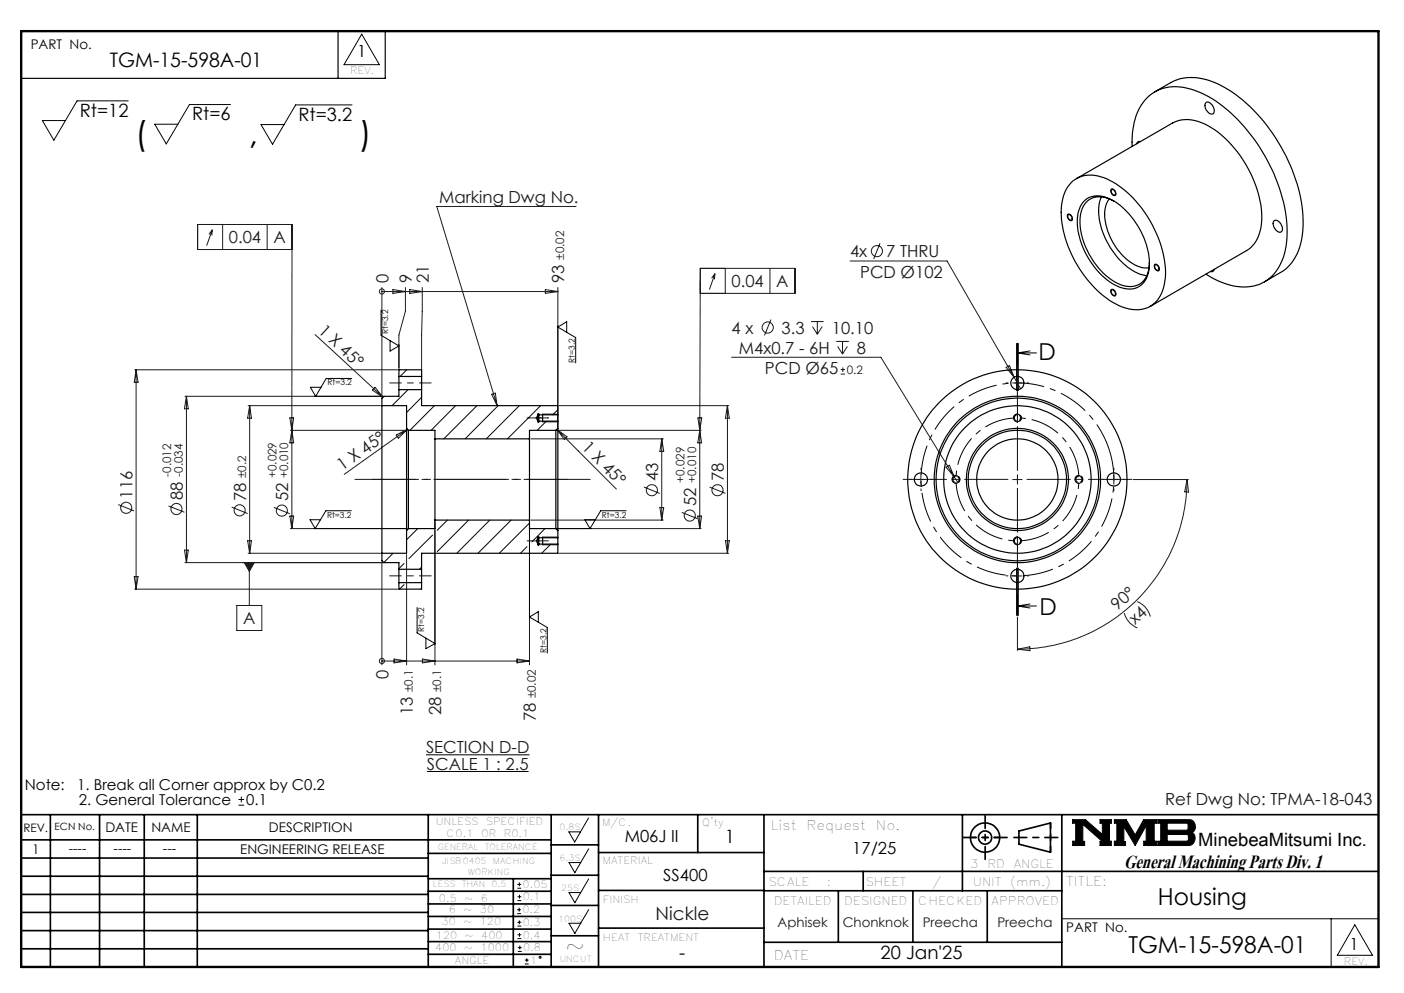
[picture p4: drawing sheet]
<svg xmlns="http://www.w3.org/2000/svg" width="297mm" height="210mm" viewBox="0 0 297 210" stroke-linecap="round" stroke-linejoin="round" font-family="sans-serif">
<g fill="none" stroke="#000" stroke-width=".21">
<path d="M76.5 7.2l3.8 6.5h-7.5zM27.1 21.3h-10.8l-4.9 8.4-2.4-4.2h4.9M48.8 22.1h-8.7l-4.9 8.3-2.5-4.1h4.9M74.5 22.2h-12l-4.9 8.3-2.4-4.2h4.9M235.1 40a.87 .87 0 0 1 .8 .4 .87 .87 0 0 1-.1 1 1 1 0 0 1-.7-1.4zM225.8 45.4a.8 .8 0 0 1 .9 .3 .8 .8 0 0 1-.1 1 1.07 1.07 0 0 1-.8-1.3zM244.2 55.9a.85 .85 0 0 1 .9 .4 .85 .85 0 0 1-.1 1 1 1 0 0 1-.8-1.4zM80.6 65.5v5.4l3.8 2.3-1.9 1.1v-2.3M84.4 72.8v5.1M118 68.9v21.4M119.9 70.3v-2.3l-1.9 1.2 3.8 2.2v5.4M215.1 72.6v10"/>
<path d="M215.2 74.6h4.1M215.2 74.6l2.7 .5M215.2 72.6v10M215.4 72.6v10M217.9 74.2l-2.7 .4M235 61.3a.84 .84 0 0 1 .9 .3 .84 .84 0 0 1 0 1 1 1 0 0 1-.9-1.3zM66.5 83.8h14.4M74.4 80h-5.4l-2.2 3.8-1.1-1.9h2.2M114.8 89.2h3.2M114.8 87.6h3.2M214.5 88.6a.79 .79 0 0 1 .7-1 .79 .79 0 0 1 .8 .9 .79 .79 0 0 1-1 .7M66.4 111.8h19.7"/>
<path d="M74.3 108h-5.4l-2.2 3.8-1.1-1.9h2.2M92 110.3v26.1M112 110.3v20.5M114.8 115.2h3.2M114.8 113.6h3.2M117.9 111.8h7.2M132.4 108h-5.3l-2.3 3.8-1.1-1.9h2.2M201.4 101.6a.8 .8 0 0 1 .7-1 .8 .8 0 0 1 .9 .9 .8 .8 0 0 1-1 .7M214.5 114.6a.79 .79 0 0 1 .7-1 .79 .79 0 0 1 .8 .9 .79 .79 0 0 1-1 .7M227.4 101.6a.8 .8 0 0 1 .7-1 .8 .8 0 0 1 .9 .9 .8 .8 0 0 1-1 .7M88.2 128.5v5.3l3.8 2.3-1.9 1.1v-2.2M113.9 131.6v-2.2l-1.9 1.1 3.8 2.2v5.4"/>
<path d="M215.1 120.2v9.9M215.2 128.2h4.1M215.2 128.2l2.7 .4M215.2 120.2v9.9M215.4 120.2v9.9zM217.9 127.7l-2.7 .5M90.1 159.6h21.9M50.4 170.3h1.2M50.4 169.1h1.2M51 168.5v1.2M90.3 163.2h21.5M120.3 175.9h2.5l-1.2 2.2z"/>
<path d="M124.5 173l-1.7 2.9M124.5 179.5l-1.7 2.9M226.9 173.3h2.7l3.6 3.2v-2.4h-.5v-.8h2.4v.8h-.4v3.8h.4v.9h-2.4v-.9h.5l-4.1-3.6v3.6h.3v.9h-2.5v-.9h.6v-3.8h-.6zM235.7 173.3h2.5l1.9 3.3 1.8-3.3h2.8v.8h-.5v3.8h.5v.9h-2.8v-.9h.6v-3.3l-2.4 4.2-2.4-4v3.2h.4v.8h-2.4v-.9h.6v-3.8h-.6zM244.9 173.3h6.6a1.47 1.47 0 0 1 1.3 1.2 1.47 1.47 0 0 1-.7 1.6 1.48 1.48 0 0 1 .7 1.6 1.48 1.48 0 0 1-1.4 1.1h-6.5v-.9h.6v-3.8h-.6zM246.9 174.1h4.1l.3 .2v1l-.3 .3h-4.1zM246.9 176.5h4.2l.3 .3v.8l-.4 .3h-4.1zM109.4 193.2h.8M109.4 192.4h.8M109.4 187.8h.8M109.4 187h.8M109.5 198.5h.8"/>
<path d="M109.5 197.7h.8M109.5 195.9h.8M109.5 195h.8M109.5 190.5h.8M109.5 189.6h.8M109.8 192v.8M109.9 194.7v.8M109.9 186.6v.8M109.9 189.2v.8M109.9 197.3v.8M110 200v.8M120.4 182.4h2.4l-1.2 2.2z"/>
<path d="M120.4 188.8h2.4l-1.2 2.1zM120.4 195.3h2.4l-1.2 2.1zM124.5 185.9l-1.7 2.9M124.5 192.4l-1.7 2.9M224.6 194.3h67M281.6 194.3v10.2M286.6 195.6l3.7 6.4h-7.4zM109.5 201.2h.8M109.5 200.4h.8M111 203.9h.8M111 203.1h.8M111.4 202.7v.8"/>
<circle cx="114.3" cy="202.5" r=".2"/>
</g>
<g fill="none" stroke="#000" stroke-width=".35">
<path d="M4.5 172.3h287.1M4.5 177.6h112.1M10.7 172.3v32.2M21.1 172.3v32.2M30.5 172.3v32.2M41.7 172.3v32.2M90.6 172.3v32.2M116.6 172.3v32.2M116.6 178.7h10M126.6 172.3v32.2M147.6 172.3v8M161.6 172.3v32.2"/>
<path d="M203.6 172.3v16.1M215.5 175.7l6.7-1.6v6.1l-6.7-1.7zM224.6 172.3v32.2M4.5 185.3h86.1M4.5 181.5h86.1M4.5 189.2h86.1M4.5 193h86.1M4.5 196.8h86.1M90.6 199.1h26M90.6 193.8h26M90.6 188.5h26M90.6 191.2h26"/>
<path d="M90.6 180.5h26M90.6 185.8h26M90.6 196.5h26M108.6 185.8v18.5M116.6 185.1h10M116.6 191.5h10M116.6 197.9h10M126.6 196.3h35M126.6 188.3h35M126.6 180.3h35M161.6 184.3h130M161.6 199.3h63"/>
<path d="M161.6 188.4h63M177.3 188.4v10.9M182.6 184.3v4.1M193.1 188.4v10.9M208.8 188.4v10.9M4.5 200.7h86.1M90.6 201.8h26"/>
<circle cx="208.4" cy="177.1" r="3.1"/>
<circle cx="208.4" cy="177.1" r="1.4"/>
</g>
<path d="M4.5 6.6h287.1" fill="none" stroke="#000" stroke-width=".21" stroke-dasharray="6.3 1.3 1.3 1.3" stroke-dashoffset="1.9"/>
<path d="M71.5 6.6v10M81.5 6.6v10h-77M114.8 87.6v1.6M114.8 113.6v1.6" fill="none" stroke="#000" stroke-width=".25"/>
<path d="M205.3 177.1h6.2M222.2 174v6.2" fill="none" stroke="#000" stroke-width=".35" stroke-dasharray="15.2 1.3 1.3 1.3" stroke-dashoffset="14.1"/>
<path d="M203.8 177.1h9.2M208.4 172.5v9.2M214.5 177.1h9.3" fill="none" stroke="#000" stroke-width=".35" stroke-dasharray="15.2 1.3 1.3 1.3" stroke-dashoffset="12.5"/>
<path d="M4.5 6.6h287.1v197.9h-287.1z" fill="none" stroke="#000" stroke-width=".5"/>
<path d="M226.9 173.3v.8h.6v3.8h-.6v.9h2.5v-.9h-.3v-3.6l4.1 3.6h-.5v.9h2.4v-.9h-.4v-3.8h.4v-.8h-2.4v.8h.5v2.4l-3.6-3.2zM235.7 173.3v.8h.6v3.8h-.6v.9h2.4v-.8h-.4v-3.2l2.4 4 2.4-4.2v3.3h-.6v.9h2.8v-.9h-.5v-3.8h.5v-.8h-2.8l-1.8 3.3-1.9-3.3zM246.9 176.5h4.2l.3 .2v1l-.3 .2h-4.2zM244.9 173.3v.8h.6v3.8h-.6v.9h6.9l.7-.5 .3-.9-.1-.7-.6-.6a1.48 1.48 0 0 0 .7-1.6 1.48 1.48 0 0 0-1.3-1.2zM246.9 174.1h4.1l.3 .2v1.1l-.2 .2h-4.2z" fill-rule="evenodd" fill="#000"/>
<g fill="none" stroke="#191924" stroke-width=".21">
<path d="M44.9 48.6l-.7 1M44.9 48.6l-.1 1.2M44.9 48.6l-1.2 3.4M47.1 47.5v5.3M56.5 47.5v5.3M61.8 52.8h-20v-5.3h20l-.1 43.5M121.8 43.7h-29.4l12.8 42.1M148.1 56.8h20v5.2h-20zM148.1 59.4l-.1 52.4M151.2 57.9l-.7 .9M151.2 57.9l-.1 1.2M151.2 57.9l-1.1 3.3"/>
<path d="M153.4 56.8v5.2M162.9 56.8v5.2M179.8 55.2h20.5l14.2 24.6M186.2 51.4l-1.4 3.4M28.5 78.2h55.6M28.8 78.2v46.4M28.8 78.2l.4 2.6h-.8zM66.6 70.8l14.4 13.2M80.8 61.7h.1M80.8 60.8v23.1M80.8 61.7h37.2M83.1 61.2l2.7 .5-2.7 .3z"/>
<path d="M85.8 60.8v5l-1.4 5v7.1M86.7 61.2l2.6 .5-2.6 .3zM89.3 60.8l-.1 21.3M115.4 61.2l2.6 .5-2.6 .3zM118 60.8v24.7M154.8 75.6h31.5l15.6 25.3M163.1 67.6l-1.4 3.3M171.6 68h2.6M171.9 69.1l1 1.6M172.9 68v2.7M173.9 69.1l-1 1.6M176.9 72.2h2.7"/>
<path d="M177.2 73.3l1 1.6M177.8 79.1h1M177.8 78.2h1M178.2 72.2v2.7M178.3 77.7v1M179.2 73.3l-1 1.6M212.8 77.7l.7-.4 1 2.5zM214.5 79.8l1.4 2.4M39.1 83.8h41.8M39.4 83.8v35.2M39.4 83.8l.4 2.7h-.8zM52.5 85.8h28"/>
<path d="M52.8 85.8v31.2M52.8 85.8l.4 2.6h-.8zM61.3 88.4h.8l-.4 2.6zM61.4 91h24.7M61.7 91l.4 2.7h-.8zM61.7 91v20.8M79.3 81.9l1.7 2.1-2.2-1.5zM83.8 92l2.4-1.2-1.9 1.9zM86.2 90.8l-13.4 9.5M104 83.4l.8-.3 .4 2.7zM112.3 92.8h28M117.8 90.8l2.1 1.6-.5 .5z"/>
<path d="M117.8 90.8l12.6 12.6M117.9 91h30.4M118.3 85.8h35.9M140 92.8v17.2M140 92.8l.4 2.7h-.8zM147.6 88.4l.8 5.3h-.8l.8-5.3zM153.9 85.8l.4 2.6h-.8zM153.9 85.8v31.2M200.1 98.8l.7-.4 1.1 2.5zM214.2 81h2M215.2 80v2M25 106.7l3.4 1.3"/>
<path d="M35.6 107l3.4 1.3M39 116.3h.8l-.4 2.7zM49 107.2l3.4 1.4M51.7 119h2.1l-1.1 1.9zM52.4 114.4h.8l-.4 2.6zM52.5 117h28M52.7 119v9M57.9 107.3l3.4 1.3M61.3 109.1h.8l-.4 2.7zM61.4 111.8h24.7M80.8 118.9v21.7M81.2 119h-42.1"/>
<path d="M86 117.3v23.3M92 112.1v28.5M112 112.1v28.5M112.3 110h28M117.9 111.8h30.4M118.3 117h35.9M136.2 103l3.4 1.3M139.6 107.3h.8l-.4 2.7zM144.2 108.4l3.4 1.3M147.6 109.1h.8l-.4 2.7zM150.1 103l3.4 1.3M153.5 114.4h.8l-.4 2.6z"/>
<path d="M193.8 101.4h2M194.8 100.4v2M201.9 100.9l.7 1M214.2 101.4h2M215.2 100.4v2M234.6 101.4h2M235.6 100.4v2M239.7 101.4h11.7M251.1 101.4l.3 2.7-.8-.1zM251.1 101.4a35.9 35.9 0 0 1-35.9 35.9M28.4 121.9h.8l-.4 2.7zM28.5 124.6h55.6"/>
<path d="M50.1 128h5.3v5.3h-5.3zM80.8 139.8h.1M80.8 139.8h31.2M83.4 139.4l2.6 .4-2.6 .4zM89.4 139.4l2.6 .4-2.6 .4zM109.4 139.4l2.6 .4-2.6 .4zM214.2 121.8h2M215.2 120.8v2M215.2 130.5v7.1M215.2 137.3l2.6-.5 .1 .8zM237.8 129.6l.1 .4a4.6 4.6 0 0 0 2.7 2.8M240.6 127.2a4.7 4.7 0 0 1 2.7 3.2"/>
<circle cx="185.5" cy="53.1" r="1.18"/>
<circle cx="80.8" cy="61.6" r=".55"/>
<circle cx="162.4" cy="69.3" r="1.17"/>
<circle cx="26.7" cy="107.4" r="1.18"/>
<circle cx="37.3" cy="107.6" r="1.18"/>
<circle cx="50.7" cy="107.9" r="1.18"/>
<circle cx="59.6" cy="108" r="1.18"/>
<circle cx="137.9" cy="103.7" r="1.18"/>
<circle cx="145.9" cy="109" r="1.18"/>
<circle cx="151.8" cy="103.7" r="1.18"/>
<circle cx="80.8" cy="139.8" r=".55"/>
</g>
<path d="M227.7 97.6a13 13 0 0 0-21.7-5.3 13 13 0 0 0 5.7 21.6 13 13 0 0 0 16.2-15.3l-.2-1" fill="none" stroke="#000" stroke-width=".21" stroke-dasharray="6.3 1.3 1.3 1.3" stroke-dashoffset="3" stroke-linecap="butt"/>
<path d="M234.7 95.4a20.4 20.4 0 0 0-34.1-8.2 20.4 20.4 0 0 0 9.2 33.8 20.4 20.4 0 0 0 25.3-24.3l-.4-1.3" fill="none" stroke="#000" stroke-width=".21" stroke-dasharray="6.3 1.3 1.3 1.3" stroke-linecap="butt"/>
<path d="M215.2 72.6v57.5" fill="none" stroke="#000" stroke-width=".21" stroke-dasharray="6.3 1.3 1.3 1.3" stroke-dashoffset="-.2"/>
<path d="M124.9 101.4h-49.8" fill="none" stroke="#191924" stroke-width=".21" stroke-dasharray="15.2 1.3 1.3 1.3" stroke-dashoffset="1.8"/>
<path d="M116 88.4h-4.1" fill="none" stroke="#191924" stroke-width=".21" stroke-dasharray="15.2 1.3 1.3 1.3" stroke-dashoffset="15.1"/>
<path d="M120 101.4h-41.2" fill="none" stroke="#191924" stroke-width=".21" stroke-dasharray="15.2 1.3 1.3 1.3" stroke-dashoffset="6.1"/>
<path d="M91.2 81h-8.8M91.2 121.8h-8.8" fill="none" stroke="#191924" stroke-width=".21" stroke-dasharray="15.2 1.3 1.3 1.3" stroke-dashoffset="12.7"/>
<g fill="none" stroke="#191924" stroke-width=".21" stroke-dasharray="15.2 1.3 1.3 1.3">
<path d="M215.2 79v-.4M113.9 88.4h2.1M113.9 88.4h-2.4M194.8 99.4v-.4M213.2 81h-.4M215.2 83v.4M217.2 81h.4M235.6 99.4v-.4M113.9 114.4h2.1M113.9 114.4h-2.4M192.8 101.4h-.4M194.8 103.4v.4"/>
<path d="M196.8 101.4h.4M215.2 119.8v-.4M233.6 101.4h-.4M235.6 103.4v.4M237.6 101.4h.4M213.2 121.8h-.4M215.2 123.8v.4M217.2 121.8h.4"/>
</g>
<path d="M215.2 99.4v-22.2M213.2 101.4h-22.2M215.2 103.4v22.2M217.2 101.4h22.2" fill="none" stroke="#191924" stroke-width=".21" stroke-dasharray="15.2 1.3 1.3 1.3" stroke-dashoffset="6"/>
<path d="M51.7 119h2.1l-1.1 1.9z" fill="#191924"/>
<g fill="none" stroke="#000" stroke-width=".25">
<path d="M244.3 19.4l3.4-1.9a11.1 11.1 0 0 1 10.6 .6 34.1 34.1 0 0 1 14.2 15.8 27.6 27.6 0 0 1 2.6 17.7 9.3 9.3 0 0 1-4.2 6l-3.4 2M226.6 38.6a6.2 6.2 0 0 1 6.9-1 22 22 0 0 1 11.4 12.5 17.7 17.7 0 0 1 1.3 10.6 5.8 5.8 0 0 1-7.7 4.6 18.6 18.6 0 0 1-10.1-8.5 21.4 21.4 0 0 1-3.8-14 7.4 7.4 0 0 1 2-4.2zM227.7 37.8l20.4-11.8a7.7 7.7 0 0 1 7.6 .7 24.3 24.3 0 0 1 11.2 19.5 7.5 7.5 0 0 1-3.2 6.8l-20.4 11.8M239.5 31a13.8 13.8 0 0 1 3-10.1 9.1 9.1 0 0 1 10.1-1.8 28.8 28.8 0 0 1 13.2 11.1 34.3 34.3 0 0 1 6.4 20.1 11.3 11.3 0 0 1-4.7 9.3 10.4 10.4 0 0 1-9.5-.1l-2.9-1.5M241.2 29.9l-.4 .1-.3 .4M255.1 21.8a1.22 1.22 0 0 1 1.6 .9 .86 .86 0 0 1-.4 1.4 1.78 1.78 0 0 1-1.2-2.3zM225.9 45.5a.7 .7 0 0 1 .7 .3 .7 .7 0 0 1 0 .8 .83 .83 0 0 1-.7-1.1zM229 42.9a4.7 4.7 0 0 1 6.2-.6 16.5 16.5 0 0 1 7.9 14 4.7 4.7 0 0 1-3.3 4.8 7.5 7.5 0 0 1-6.1-2.3 16.4 16.4 0 0 1-5.7-13.1l.4-1.6zM233 41.7a10.4 10.4 0 0 0 .5 8.1 14.7 14.7 0 0 0 7.7 8.2l1.4 .3M234.7 42.1a6.5 6.5 0 0 0-.6 6.1 12.5 12.5 0 0 0 7 8.2l.8 .2h1.2M235.1 40.1a.65 .65 0 0 1 .8 .4 .65 .65 0 0 1-.2 .8 .87 .87 0 0 1-.6-1.2zM235.7 42.5a4.8 4.8 0 0 0-5.7 0 6.6 6.6 0 0 0-1.4 5.9 15.7 15.7 0 0 0 8.4 11.8 4.1 4.1 0 0 0 6.1-3.7v-1"/>
<path d="M244.3 56a.73 .73 0 0 1 .7 .4 .73 .73 0 0 1 0 .8 .85 .85 0 0 1-.7-1.2zM256.9 57l-.3 .4h-.5M269.6 46.6a1.66 1.66 0 0 1 1.5 2.4 1.07 1.07 0 0 1-1.5-.7 1.26 1.26 0 0 1 0-1.7zM84.4 79.6v2.8M84.4 79.6v-1.4h4.8v1.4M84.4 79.6h4.8M89.2 79.6v2.8M235.2 61.3a.76 .76 0 0 1 .6 1.2 .76 .76 0 0 1-.6-1.2zM80.8 85.8v31.2M80.8 85.8h5.2v4.8M84.4 82.4v1.4h-3.2l-.4 .4v1.6M84.4 82.4h4.8"/>
<path d="M86 90.6v21.6M86 90.6l.4 .4M86.4 91v20.8M86.4 91h5.6v1.8M89.2 82.4v3.4h28.8v1.9M92 92.8v17.2M92 92.8h20M112 92.8v17.2M113.8 87.6v1.6M113.8 87.6h.2v.1M113.8 87.6l-.3 .8 .3 .8M114 87.7v1.4"/>
<path d="M114 87.7h4M114 89.1v.1h-.2M114 89.1h4M117.6 91v20.8M117.6 91h-5.6v1.8M118 90.6v21.6M118 87.7v1.4M118 89.1v1.5M118 90.6l-.4 .4M80.8 117v1.6l.4 .4h3.2v1.4M86 112.2v4.8h-5.2M86.4 111.8l-.4 .4"/>
<path d="M92 110v1.8h-5.6M92 110h20M112 110v1.8h5.6M113.8 113.6v1.6M113.8 113.6h.2v.1M113.8 113.6l-.3 .8 .3 .8M114 113.7v1.4M114 115.1v.1h-.2M114 113.7h4M114 115.1h4M117.6 111.8l.4 .4M118 113.7v1.4"/>
<path d="M118 115.1v1.9h-28.8v3.4M118 112.2v1.5M84.4 120.4v2.8M84.4 123.2v1.4h4.8v-1.4M84.4 120.4h4.8M84.4 123.2h4.8M89.2 120.4v2.8"/>
<circle cx="215.2" cy="81" r="1.4"/>
<circle cx="194.8" cy="101.4" r="1.4"/>
<circle cx="215.2" cy="101.4" r="10.4"/>
<circle cx="215.2" cy="101.4" r="8.6"/>
<circle cx="215.2" cy="101.4" r="17.6"/>
<circle cx="215.2" cy="101.4" r="10.8"/>
<circle cx="215.2" cy="101.4" r="15.6"/>
<circle cx="215.2" cy="101.4" r="17.2"/>
<circle cx="215.2" cy="101.4" r="23.2"/>
<circle cx="235.6" cy="101.4" r="1.4"/>
<circle cx="215.2" cy="121.8" r="1.39"/>
</g>
<path d="M214.4 88.4a.84 .84 0 0 1 1.2-.8 .84 .84 0 0 1 .2 1.4 .84 .84 0 0 1-1.4-.4v-.2M201.4 101.4a.84 .84 0 0 1 1.2-.8 .84 .84 0 0 1 .2 1.4 .84 .84 0 0 1-1.4-.4v-.2M214.4 114.4a.84 .84 0 0 1 1.2-.8 .84 .84 0 0 1 .2 1.4 .84 .84 0 0 1-1.4-.4v-.2M227.4 101.4a.84 .84 0 0 1 1.2-.8 .84 .84 0 0 1 .2 1.4 .84 .84 0 0 1-1.4-.4v-.2" fill="none" stroke="#000" stroke-width=".21" stroke-dasharray="1.3 .6" stroke-dashoffset="-.1"/>
<path d="M214.6 88.4a.66 .66 0 0 1 .9-.6 .66 .66 0 0 1 .2 1.1 .66 .66 0 0 1-1.1-.3v-.2M201.6 101.4a.66 .66 0 0 1 .9-.6 .66 .66 0 0 1 .2 1.1 .66 .66 0 0 1-1.1-.3v-.2M214.6 114.4a.66 .66 0 0 1 .9-.6 .66 .66 0 0 1 .2 1.1 .66 .66 0 0 1-1.1-.3v-.2M227.6 101.4a.66 .66 0 0 1 .9-.6 .66 .66 0 0 1 .2 1.1 .66 .66 0 0 1-1.1-.3v-.2" fill="none" stroke="#000" stroke-width=".21" stroke-dasharray="1.3 .6" stroke-dashoffset=".5"/>
<g fill="none" stroke="#000" stroke-width=".21">
<path d="M86 78.2l-1.4 1.4M86.3 82.4l-3.4 3.4M89.2 84l-3.2 3.2M91.9 85.8l-5.2 5.2M96.4 85.8l-5.2 5.2M100.9 85.8l-7 7M105.4 85.8l-7 7M109.9 85.8l-7 7M112 92.7l-.2 .1M114.4 85.8l-7 7M115.6 89.1l-2 1.9M118 86.6l-1.1 1.1"/>
<path d="M83.1 117l-1.9 1.9M85.5 119.2l-1.1 1.1M88.4 111.8l-2.4 2.4M89.2 119.9l-.5 .5M91.5 113.2l-5 4.9M94.7 110l-2.2 2.1M99.1 110l-6.6 6.7M103.6 110l-7 7M108.1 110l-7 7M111.5 115.6l-1.4 1.4M112 110.6l-6.4 6.4M115.3 111.8l-2.8 2.8"/>
<path d="M116.5 115.1l-1.9 1.9M118 113.6l-.1 .1M85.5 123.6l-1 1M89.2 124.4l-.2 .2"/>
</g>
<g font-size="7.1">
<text x="28.6" y="30.7">(</text>
<text x="52.6" y="30.7">,</text>
<text x="76" y="30.7">)</text>
</g>
<text font-size="6.2" x="237.8" y="183.6">General Machining Parts Div. 1</text>
<g font-size="4.9">
<text x="219.7" y="76.2">D</text>
<text x="219.9" y="130.1">D</text>
<text x="244.9" y="191.4">Housing</text>
<text x="119.6" y="201.8">~</text>
<text x="238.7" y="201.5">TGM-15-598A-01</text>
</g>
<text font-size="4.2" x="23.2" y="14.3">TGM-15-598A-01</text>
<g font-size="3.9">
<text x="16.9" y="24.6">Rt=12</text>
<text x="40.6" y="25.4">Rt=6</text>
<text x="63.1" y="25.5">Rt=3.2</text>
<text x="153.3" y="178.4">1</text>
<text x="253.5" y="178.9">MinebeaMitsumi Inc.</text>
<text x="143.7" y="202.9">-</text>
<text x="186.3" y="202.9">20 Jan'25</text>
</g>
<text font-size="3.9" fill="#191924" x="138.7" y="194.6">Nickle</text>
<g font-size="3.5">
<text x="75.6" y="12.1">1</text>
<text x="132.1" y="178.2">M06J II</text>
<text x="180.3" y="180.5">17/25</text>
<text x="140.3" y="186.3">SS400</text>
<text x="285.5" y="200.9">1</text>
</g>
<g font-size="3.5" fill="#191924">
<text x="92.9" y="42.9">Marking Dwg No.</text>
<text x="48.4" y="51.4">0.04</text>
<text x="57.9" y="51.4">A</text>
<text x="82.1" y="59.8" transform="rotate(-90 82.1 59.8)">0</text>
<text x="87.1" y="59.8" transform="rotate(-90 87.1 59.8)">9</text>
<text x="90.7" y="59.8" transform="rotate(-90 90.7 59.8)">21</text>
<text x="119.3" y="59.8" transform="rotate(-90 119.3 59.8)">93</text>
<text x="179.8" y="54.4">4x</text>
<text x="182" y="58.9">PCD Ø102</text>
<text x="187.5" y="54.4">7 THRU</text>
<text x="154.8" y="60.7">0.04</text>
<text x="164.2" y="60.7">A</text>
<text x="67.2" y="70.2" transform="rotate(43 67.2 70.2)">1 X 45°</text>
<text x="154.8" y="70.6">4 x</text>
<text x="165.3" y="70.6">3.3</text>
<text x="176" y="70.6">10.10</text>
<text x="156.3" y="74.8">M4x0.7 - 6H</text>
<text x="181.3" y="74.8">8</text>
<text x="161.8" y="79.1">PCD Ø65</text>
<text x="122.9" y="94.8" transform="rotate(45 122.9 94.8)">1 X 45°</text>
<text x="72.4" y="99.7" transform="rotate(-35 72.4 99.7)">1 X 45°</text>
<text x="139.2" y="101.7" transform="rotate(-90 139.2 101.7)">43</text>
<text x="153.1" y="101.7" transform="rotate(-90 153.1 101.7)">78</text>
<text x="28" y="105.4" transform="rotate(-90 28 105.4)">116</text>
<text x="38.7" y="105.7" transform="rotate(-90 38.7 105.7)">88</text>
<text x="52" y="106" transform="rotate(-90 52 106)">78</text>
<text x="61" y="106" transform="rotate(-90 61 106)">52</text>
<text x="147.3" y="107.1" transform="rotate(-90 147.3 107.1)">52</text>
<text x="236.3" y="129.2" transform="rotate(-42 236.3 129.2)">90°</text>
<text x="51.4" y="132">A</text>
<text x="240.1" y="132.2" transform="rotate(-42 240.1 132.2)">x4</text>
<text x="82.1" y="143.5" transform="rotate(-90 82.1 143.5)">0</text>
<text x="87.3" y="151.2" transform="rotate(-90 87.3 151.2)">13</text>
<text x="93.3" y="151.2" transform="rotate(-90 93.3 151.2)">28</text>
<text x="113.3" y="152.6" transform="rotate(-90 113.3 152.6)">78</text>
<text x="90.1" y="159.2">SECTION D-D</text>
<text x="90.3" y="162.8">SCALE 1 : 2.5</text>
<text x="246.5" y="170.3">Ref Dwg No: TPMA-18-043</text>
</g>
<g font-size="3.2">
<text x="5.2" y="167.1">Note:</text>
<text x="16.3" y="167.1">1. Break all Corner approx by C0.2</text>
<text x="16.7" y="170.3">2. General Tolerance</text>
<text x="52.1" y="170.3">0.1</text>
</g>
<g font-size="2.8">
<text x="6.5" y="10.4">PART No.</text>
<text x="22.3" y="175.9">DATE</text>
<text x="32" y="175.9">NAME</text>
<text x="56.9" y="175.9">DESCRIPTION</text>
<text x="163.1" y="175.4">List</text>
<text x="170.6" y="175.4">Request</text>
<text x="185.3" y="175.4">No.</text>
<text x="6.8" y="180.6">1</text>
<text x="14.5" y="180.3">----</text>
<text x="24" y="180.3">----</text>
<text x="34.5" y="180.3">---</text>
<text x="50.8" y="180.7">ENGINEERING RELEASE</text>
<text x="225.5" y="187.3">TITLE:</text>
<text x="225.6" y="197.2">PART No.</text>
<text x="163.7" y="203">DATE</text>
</g>
<g font-size="2.8" fill="#191924">
<text x="164.5" y="196.1">Aphisek</text>
<text x="178.3" y="196.1">Chonknok</text>
<text x="195.2" y="196.1">Preecha</text>
<text x="211" y="196.1">Preecha</text>
</g>
<g font-size="2.5" fill="#191924">
<text x="119.3" y="54.9" transform="rotate(-90 119.3 54.9)">±0.02</text>
<text x="179.1" y="79.1">0.2</text>
<text x="36.2" y="100.8" transform="rotate(-90 36.2 100.8)">-0.012</text>
<text x="38.7" y="100.8" transform="rotate(-90 38.7 100.8)">-0.034</text>
<text x="52" y="101.1" transform="rotate(-90 52 101.1)">±0.2</text>
<text x="58.5" y="101.1" transform="rotate(-90 58.5 101.1)">+0.029</text>
<text x="61" y="101.1" transform="rotate(-90 61 101.1)">+0.010</text>
<text x="144.8" y="102.2" transform="rotate(-90 144.8 102.2)">+0.029</text>
<text x="147.3" y="102.2" transform="rotate(-90 147.3 102.2)">+0.010</text>
<text x="87.3" y="146.3" transform="rotate(-90 87.3 146.3)">±0.1</text>
<text x="93.3" y="146.3" transform="rotate(-90 93.3 146.3)">±0.1</text>
<text x="113.3" y="147.7" transform="rotate(-90 113.3 147.7)">±0.02</text>
</g>
<g font-size="2.5">
<text x="4.9" y="175.9">REV.</text>
<text x="205.2" y="183.6">3</text>
<text x="208.9" y="183.6">RD</text>
<text x="214.4" y="183.6">ANGLE</text>
<text x="162.5" y="187.3">SCALE</text>
<text x="163.7" y="191.5">DETAILED</text>
<text x="174.9" y="187.3">:</text>
<text x="178.6" y="191.5">DESIGNED</text>
<text x="183.1" y="187.3">SHEET</text>
<text x="194.2" y="191.5">CHECKED</text>
<text x="197.2" y="187.3">/</text>
<text x="205.8" y="187.3">UNIT</text>
<text x="209.8" y="191.5">APPROVED</text>
<text x="213.7" y="187.3">(mm.)</text>
</g>
<g font-size="2.1">
<text x="74.1" y="15.7">REV.</text>
<text x="11.6" y="175.6">ECN No.</text>
<text x="92.2" y="174.5">UNLESS</text>
<text x="94.5" y="177.1">C0.1</text>
<text x="101.8" y="177.1">OR</text>
<text x="102.8" y="174.5">SPECIFIED</text>
<text x="106.6" y="177.1">R0.1</text>
<text x="127.3" y="174.7">M/C.</text>
<text x="148.6" y="174.8">Q'ty</text>
<text x="127.5" y="182.8">MATERIAL</text>
<text x="92.8" y="190.8">0.5</text>
<text x="98.2" y="190.8">~</text>
<text x="101.7" y="190.8">6</text>
<text x="110.6" y="187.8">0.05</text>
<text x="110.6" y="190.4">0.1</text>
<text x="127.6" y="190.9">FINISH</text>
<text x="93.4" y="195.7">30</text>
<text x="94.9" y="193">6</text>
<text x="98" y="195.7">~</text>
<text x="98" y="193">~</text>
<text x="101.5" y="195.7">120</text>
<text x="101.5" y="193">30</text>
<text x="110.5" y="193.2">0.2</text>
<text x="110.6" y="195.9">0.3</text>
<text x="92.1" y="201.1">400</text>
<text x="92.2" y="198.6">120</text>
<text x="96.2" y="203.9">ANGLE</text>
<text x="98.2" y="201.1">~</text>
<text x="98.3" y="198.6">~</text>
<text x="101.7" y="201.1">1000</text>
<text x="101.8" y="198.6">400</text>
<text x="110.6" y="198.5">0.4</text>
<text x="110.7" y="201.2">0.8</text>
<text x="112.1" y="203.9">1</text>
<text x="127.6" y="199">HEAT</text>
<text x="134.9" y="199">TREATMENT</text>
<text x="284.3" y="204.1">REV.</text>
</g>
<g font-size="1.8">
<text x="82.1" y="70.6" transform="rotate(-90 82.1 70.6)">Rt=3.2</text>
<text x="121.6" y="76.8" transform="rotate(-90 121.6 76.8)">Rt=3.2</text>
<text x="69.3" y="81.5">Rt=3.2</text>
<text x="69.2" y="109.5">Rt=3.2</text>
<text x="127.3" y="109.5">Rt=3.2</text>
<text x="89.7" y="133.6" transform="rotate(-90 89.7 133.6)">Rt=3.2</text>
<text x="115.6" y="138.1" transform="rotate(-90 115.6 138.1)">Rt=3.2</text>
<text x="92.6" y="179.7">GENERAL</text>
<text x="102.5" y="179.7">TOLERANCE</text>
<text x="118.4" y="175.6">0.8S</text>
<text x="93.5" y="182.6">JISB0405</text>
<text x="99" y="185">WORKING</text>
<text x="104.3" y="182.6">MACHING</text>
<text x="118.4" y="182.1">6.3S</text>
<text x="91.6" y="187.6">LESS</text>
<text x="97.7" y="187.6">THAN</text>
<text x="104" y="187.6">0.5</text>
<text x="118.7" y="188.4">25S</text>
<text x="118.1" y="194.9">100S</text>
<text x="118.4" y="203.4">UNCUT</text>
</g>
</svg>
